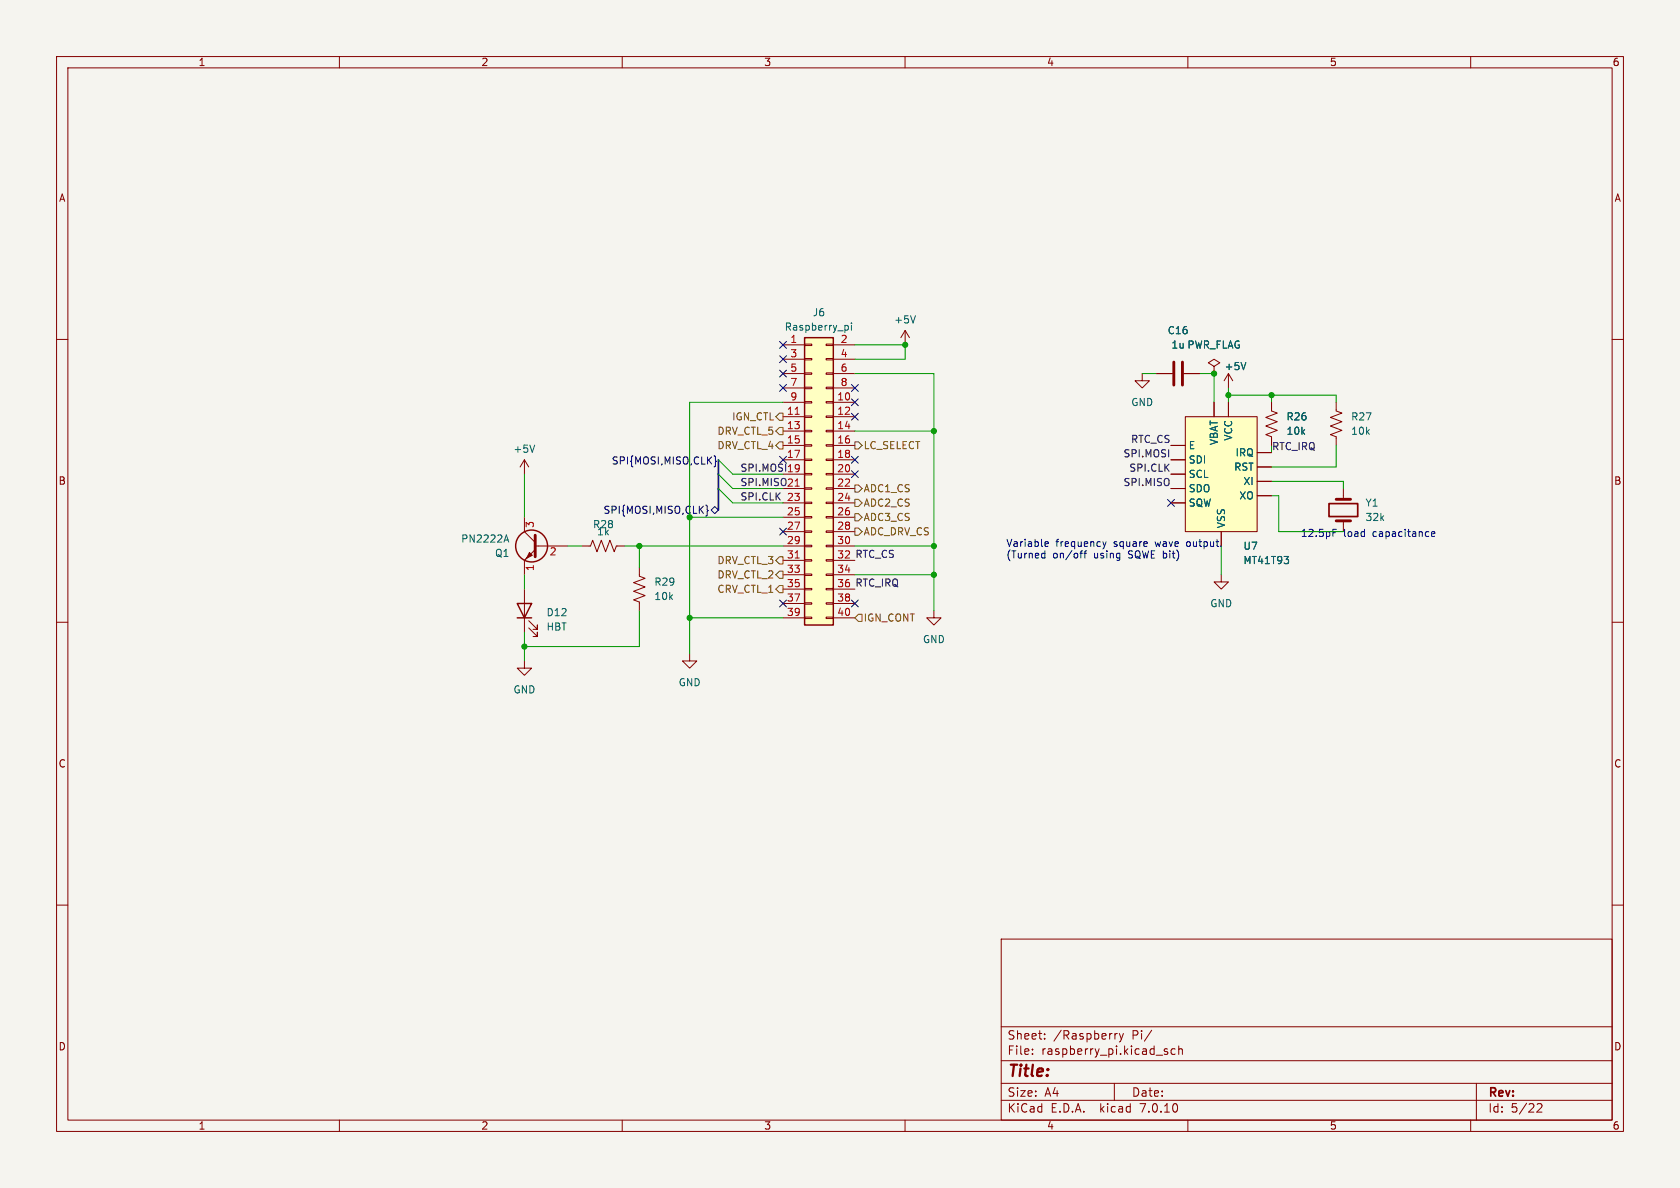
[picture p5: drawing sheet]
<svg xmlns="http://www.w3.org/2000/svg" width="297mm" height="210mm" viewBox="0 0 297 210" stroke-linecap="round" stroke-linejoin="round" font-family="sans-serif">
<path d="M0 0h297v210h-297z" fill="#f5f4ef" stroke="#f5f4ef" stroke-width=".18"/>
<g fill="none" stroke="#840000" stroke-width=".18">
<path d="M10 10h277v190h-277zM12 12h273v186h-273zM60 10v2M110 10v2M160 10v2M210 10v2M260 10v2M10 60h2M160 58.4l-.7 1.3M160 58.4v2.6M160 58.4l.8 1.3M285 60h2"/>
<path d="M138.4 61h3.8M138.4 71.1h3.8M138.4 73.7h3.8M138.4 76.2h3.8M138.4 78.7h3.8M138.4 63.5h3.8M138.4 66h3.8M138.4 68.6h3.8M142.2 78.6h1.3v.3h-1.3zM142.2 76.1h1.3v.2h-1.3zM142.2 73.5h1.3v.3h-1.3zM142.2 71h1.3v.2h-1.3z"/>
<path d="M142.2 68.5h1.3v.2h-1.3zM142.2 65.9h1.3v.3h-1.3zM142.2 63.4h1.3v.2h-1.3zM142.2 60.8h1.3v.3h-1.3zM146 78.6h1.3v.3h-1.3zM146 76.1h1.3v.2h-1.3zM146 73.5h1.3v.3h-1.3zM146 71h1.3v.2h-1.3zM146 68.5h1.3v.2h-1.3zM146 65.9h1.3v.3h-1.3zM146 63.4h1.3v.2h-1.3zM146 60.8h1.3v.3h-1.3z"/>
<path d="M147.3 61h3.8M147.3 71.1h3.8M147.3 73.7h3.8M147.3 76.2h3.8M147.3 78.7h3.8M147.3 63.5h3.8M147.3 66h3.8M147.3 68.6h3.8M201.9 66v1.3h1.3l-1.3 1.3-1.2-1.3h1.2M204.5 66h2.8M207 78.7h2.5M209.3 66h2.8"/>
<path d="M209.5 73.7h12.7v20.3h-12.7zM214.6 64.8l1-.7-1-.6-1 .6 1 .7v1.2M214.6 66h.1M214.6 71.1v2.6M217.2 66l-.8 1.3M217.2 66v2.6M217.2 71.1v2.6M217.2 66l.7 1.3M224.8 71.1v1.5l1 .4-2 .8 2 .7-2 .8 2 .8-2 .7 1 .4v1.5M236.2 71.1v1.5l1 .4-2 .8 2 .7-2 .8 2 .8-2 .7 1 .4v1.5M92.7 91.4v2.6l1.9 1.9M92.7 81.3v2.5"/>
<path d="M92.7 81.3l-.8 1.3M92.7 81.3l.8 1.3M93.3 98.4l-.5 .5M94.6 96.5h5.7M94.6 97.2l-1.9 1.9v2.5M102.9 96.5h1.5l.4-1 .7 2 .8-2 .8 2 .7-2 .8 2 .4-1h1.5M138.4 81.3h3.8M138.4 83.8h3.8M138.4 86.4h3.8M138.4 88.9h3.8M138.4 91.4h3.8M138.4 94h3.8"/>
<path d="M138.4 96.5h3.8M138.4 99.1h3.8M142.2 98.9h1.3v.3h-1.3zM142.2 96.4h1.3v.2h-1.3zM142.2 93.9h1.3v.2h-1.3zM142.2 91.3h1.3v.3h-1.3zM142.2 88.8h1.3v.2h-1.3zM142.2 86.2h1.3v.3h-1.3zM142.2 83.7h1.3v.2h-1.3zM142.2 81.2h1.3v.2h-1.3zM146 98.9h1.3v.3h-1.3zM146 96.4h1.3v.2h-1.3z"/>
<path d="M146 93.9h1.3v.2h-1.3zM146 91.3h1.3v.3h-1.3zM146 88.8h1.3v.2h-1.3zM146 86.2h1.3v.3h-1.3zM146 83.7h1.3v.2h-1.3zM146 81.2h1.3v.2h-1.3zM147.3 81.3h3.8M147.3 83.8h3.8M147.3 86.4h3.8M147.3 88.9h3.8M147.3 91.4h3.8M147.3 94h3.8"/>
<path d="M147.3 96.5h3.8M147.3 99.1h3.8M207 81.3h2.5M207 83.8h2.5M207 86.4h2.5M207 88.9h2.5M215.9 94v2.5M222.2 80h2.6M222.2 82.6h2.6M222.2 85.1h2.6M222.2 87.6h2.6M237.5 86.4v1.9"/>
<path d="M237.5 92.1v1.9M10 110h2M92.7 116.8v1.3h1.3l-1.3 1.3-1.3-1.3h1.3M92.7 104.1v7.7M93.5 111l1.5 1.5v-.7v.7h-.8M93.5 109.7l1.5 1.6v-.8v.8h-.8M113 100.3v1.6l1 .3-2 .8 2 .8-2 .7 2 .8-2 .7 1 .4v1.6M121.9 115.6v1.2h1.3l-1.3 1.3-1.3-1.3h1.3M138.4 101.6h3.8M138.4 104.1h3.8M138.4 106.7h3.8M138.4 109.2h3.8"/>
<path d="M142.2 109.1h1.3v.2h-1.3zM142.2 106.6h1.3v.2h-1.3zM142.2 104h1.3v.3h-1.3zM142.2 101.5h1.3v.2h-1.3zM146 109.1h1.3v.2h-1.3zM146 106.6h1.3v.2h-1.3zM146 104h1.3v.3h-1.3zM146 101.5h1.3v.2h-1.3zM147.3 101.6h3.8M147.3 104.1h3.8M147.3 106.7h3.8M147.3 109.2h3.8"/>
<path d="M165.1 108v1.2h1.3l-1.3 1.3-1.3-1.3h1.3M215.9 101.6v1.3h1.3l-1.3 1.2-1.3-1.2h1.3M285 110h2M10 160h2M285 160h2M177 166h108v32h-108zM60 198v2M110 198v2M160 198v2M177 194.5h108M177 191.5h108M177 187.5h108"/>
<path d="M177 181.5h108M182.5 186.3v.1M182.5 185.5v.1M184.7 183.6v.1M184.7 182.8v.1M197 191.5v3M197.5 182.7l-.3 .1-.1 .2M197.9 182.7l.3 1M198.2 183.7l-.1 .4-.2 .1M198.6 182.7l-.4 1M203.6 182.1l-1.3 2M206 185.9l.4 .1 .1 .2-.3 .2h-.2"/>
<path d="M206 185.4l.4 .1M207.7 185.5l-.4-.1-.3 .3v.4l.2 .2h.5M208.4 185.5l.2-.1 .4 .1v.9M208.4 184.9v1.5M210 198v2M260 198v2M261 191.5v6.5M271.7 195.2l.6-.1 .2 .1 .1 .3-.9 1.1h.9"/>
</g>
<g fill="#ffffc2" stroke="#ffffc2" stroke-width=".18">
<path d="M142.2 59.7h5.1v50.8h-5.1z"/>
<path d="M209.5 73.7h12.7v20.3h-12.7z"/>
</g>
<g fill="none" stroke="#840000" stroke-width=".25">
<path d="M142.2 59.7h5.1v50.8h-5.1zM91.4 106.7h2.6l-1.3 2.5zM91.4 109.2h2.6"/>
<circle cx="94" cy="96.5" r="2.82"/>
</g>
<path d="M140.6 73.2h.7M140.6 85.9h.7M140.6 98.6h.7" fill="none" stroke="#a90000" stroke-width=".18"/>
<path d="M149.5 57.5l.4 .1 .1 .2-.1 .4-.4 .2M150.5 57.1v.1M150.5 57.5v.9M161.8 55.8l-.4 1.3M94.5 78.7l-.4 1.3M220.3 64.1l-.5 1.2M89.2 95.5h.6M89.5 94.6l.4 1.2" fill="none" stroke="#006464" stroke-width=".18"/>
<path d="M207.5 64v4.1M209 64v4.1M94.6 94.6v3.8M236.2 88.3h2.6M236.2 92.1h2.6" fill="none" stroke="#840000" stroke-width=".51"/>
<path d="M93.6 97.7l.5 .5-1 .5z" fill="#840000" stroke="#840000" stroke-width=".18"/>
<path d="M234.9 89h5.1v2.3h-5.1z" fill="none" stroke="#840000" stroke-width=".3"/>
<path d="M137.2 73.7l.6-.7h.6v1.3h-.6zM137.2 78.7l.6-.6h.6v1.3h-.6zM137.2 76.2l.6-.6h.6v1.2h-.6zM151.1 78.1h.7l.6 .6-.6 .7h-.7zM137.2 99.1l.6-.7h.6v1.3h-.6zM151.1 88.3h.7l.6 .6-.6 .6h-.7zM151.1 93.3h.7l.6 .7-.6 .6h-.7zM151.1 85.7h.7l.6 .7-.6 .6h-.7zM151.1 90.8h.7l.6 .6-.6 .7h-.7zM137.2 104.1l.6-.6h.6v1.3h-.6zM137.8 101h.6v1.2h-.6l-.6-.6zM151.8 108.6h.6v1.3h-.6l-.7-.7z" fill="none" stroke="#725600" stroke-width=".18"/>
<g fill="none" stroke="#000084" stroke-width=".18">
<path d="M137.8 65.4l1.2 1.2M137.8 62.9l1.2 1.2M137.8 60.4l1.2 1.2M137.8 68l1.2 1.2M139 65.4l-1.2 1.2M139 62.9l-1.2 1.2M139 60.4l-1.2 1.2M139 68l-1.2 1.2M150.5 68l1.2 1.2M150.5 70.5l1.2 1.2M150.5 73.1l1.2 1.2M151.7 68l-1.2 1.2"/>
<path d="M151.7 70.5l-1.2 1.2M151.7 73.1l-1.2 1.2M124.8 89.3l.2 .2v.6l.2 .2-.2 .1v.7l-.2 .1M125.7 90.2l.7-.7 .6 .7-.6 .6zM126.2 80.6l.3 .2v.6l.2 .2-.2 .1v.6l-.3 .2M137.8 80.7l1.2 1.2M137.8 93.4l1.2 1.2M139 80.7l-1.2 1.2M139 93.4l-1.2 1.2M150.5 80.7l1.2 1.2M150.5 83.2l1.2 1.2M151.7 80.7l-1.2 1.2"/>
<path d="M151.7 83.2l-1.2 1.2M206.4 88.3l1.2 1.2M207.6 88.3l-1.2 1.2M137.8 106.1l1.2 1.2M139 106.1l-1.2 1.2M150.5 106.1l1.2 1.2M151.7 106.1l-1.2 1.2"/>
</g>
<g fill="none" stroke="#0000c2" stroke-width=".18">
<path d="M184.4 97.8l.3 .1M184.7 97.4v1.2M184.7 98.6h-.3M184.8 96.5h.5M184.8 95.8h.4l.1 .3-.6 .1M190.9 97.8h.5M191.6 97.8h.5M191.8 97.6v1M195 95.8l.3 .8M195.3 96.6l-.2 .4M195.6 95.8l-.3 .8M235.7 94.2h.4"/>
<path d="M235.7 93.6h.6M253.1 94.4l.6-.1-.1-.2-.3-.1-.2 .2v.6h.5"/>
</g>
<path d="M127 81.3v8.9" fill="none" stroke="#000084" stroke-width=".3"/>
<g fill="none" stroke="#009600" stroke-width=".18">
<path d="M138.4 71.1h-16.5v44.5M151.1 66h14v42M151.1 61h8.9v2.5h-8.9M151.1 76.2h14M201.9 66h2.6M212.1 66h2.5v5.1M217.2 69.9h19v1.2M217.2 68.6v2.5M224.8 69.9v1.2M236.2 78.7v3.9h-11.4M92.7 83.8v7.6M100.3 96.5h2.6"/>
<path d="M110.5 96.5h27.9M113 96.5v3.8M121.9 91.4h16.5M127 83.8l2.5 2.6h8.9M127 86.4l2.5 2.5h8.9M127 81.3l2.5 2.5h8.9M151.1 96.5h14M215.9 96.5v5.1M224.8 87.6h1.3v6.4h11.4M224.8 85.1h12.7v1.3M92.7 101.6v2.5M92.7 111.8v5"/>
<path d="M113 108v6.3h-20.3M121.9 109.2h16.5M151.1 101.6h14"/>
</g>
<g fill="#009600" stroke="#009600" stroke-width=".18">
<circle cx="160" cy="61" r=".46"/>
<circle cx="165.1" cy="96.5" r=".46"/>
<circle cx="165.1" cy="76.2" r=".46"/>
<circle cx="165.1" cy="101.6" r=".46"/>
<circle cx="214.6" cy="66" r=".46"/>
<circle cx="217.2" cy="69.9" r=".46"/>
<circle cx="224.8" cy="69.9" r=".46"/>
<circle cx="121.9" cy="109.2" r=".46"/>
<circle cx="92.7" cy="114.3" r=".46"/>
<circle cx="113" cy="96.5" r=".46"/>
</g>
<text font-size="2.8" fill="#840000" x="178" y="190.9">Title:</text>
<g font-size="2.1" fill="#840000">
<text x="178" y="184">Sheet:</text>
<text x="186.2" y="184">/Raspberry</text>
<text x="200.2" y="184">Pi/</text>
<text x="178" y="186.7">File:</text>
<text x="184.1" y="186.7">raspberry_pi.kicad_sch</text>
<text x="178" y="196.9">KiCad</text>
<text x="178" y="194.1">Size:</text>
<text x="184.7" y="194.1">A4</text>
<text x="185.7" y="196.9">E.D.A.</text>
<text x="194.6" y="196.9">kicad</text>
<text x="200" y="194.1">Date:</text>
<text x="201.8" y="196.9">7.0.10</text>
<text x="263" y="194.3">Rev:</text>
<text x="263" y="196.9">Id:</text>
<text x="267.1" y="196.9">5/22</text>
</g>
<g font-size="1.8" fill="#840000">
<text x="35" y="11.9">1</text>
<text x="85" y="11.9">2</text>
<text x="135" y="11.9">3</text>
<text x="185" y="11.9">4</text>
<text x="235" y="11.9">5</text>
<text x="285" y="11.9">6</text>
<text x="10.3" y="35.9">A</text>
<text x="285.3" y="35.9">A</text>
<text x="10.3" y="85.9">B</text>
<text x="285.3" y="85.9">B</text>
<text x="10.3" y="135.9">C</text>
<text x="285.3" y="135.9">C</text>
<text x="10.3" y="185.9">D</text>
<text x="285.3" y="185.9">D</text>
<text x="35" y="199.9">1</text>
<text x="85" y="199.9">2</text>
<text x="135" y="199.9">3</text>
<text x="185" y="199.9">4</text>
<text x="235" y="199.9">5</text>
<text x="285" y="199.9">6</text>
</g>
<g font-size="1.8" fill="#006464">
<text x="138.6" y="58.6">Raspberry_pi</text>
<text x="143.6" y="56.1">J6</text>
<text x="158" y="57.4">+5V</text>
<text x="206.3" y="59.3">C16</text>
<text x="207" y="61.8">1u PWR_FLAG</text>
<text x="216.4" y="65.6">+5V</text>
<text x="199.9" y="72">GND</text>
<text x="218" y="78" transform="rotate(-90 218 78)">VCC</text>
<text x="227.3" y="77.1">10k</text>
<text x="227.3" y="74.5">R26</text>
<text x="238.8" y="77.1">10k</text>
<text x="238.8" y="74.5">R27</text>
<text x="90.7" y="80.2">+5V</text>
<text x="210.1" y="79.6">E</text>
<text x="210.1" y="82.1">SDI</text>
<text x="215.5" y="78.8" transform="rotate(-90 215.5 78.8)">VBAT</text>
<text x="218.1" y="83.4">RST</text>
<text x="218.3" y="80.9">IRQ</text>
<text x="210.1" y="84.7">SCL</text>
<text x="210.1" y="87.2">SDO</text>
<text x="210.1" y="89.8">SQW</text>
<text x="219" y="88.5">XO</text>
<text x="219.7" y="86">XI</text>
<text x="241.3" y="89.8">Y1</text>
<text x="104.7" y="93.6">R28</text>
<text x="105.5" y="94.8">1k</text>
<text x="216.8" y="93.5" transform="rotate(-90 216.8 93.5)">VSS</text>
<text x="241.3" y="92.3">32k</text>
<text x="81.4" y="96.1">PN2222A</text>
<text x="87.4" y="98.7">Q1</text>
<text x="219.7" y="97.4">U7</text>
<text x="219.7" y="99.9">MT41T93</text>
<text x="115.6" y="106.3">10k</text>
<text x="115.6" y="103.7">R29</text>
<text x="213.9" y="107.5">GND</text>
<text x="96.5" y="111.7">HBT</text>
<text x="96.5" y="109.1">D12</text>
<text x="163.1" y="113.9">GND</text>
<text x="90.7" y="122.8">GND</text>
<text x="119.9" y="121.5">GND</text>
</g>
<g font-size="1.8" fill="#a90000">
<text x="139.6" y="60.7">1</text>
<text x="139.6" y="63.2">3</text>
<text x="139.6" y="65.8">5</text>
<text x="148.5" y="60.7">2</text>
<text x="148.5" y="63.2">4</text>
<text x="148.5" y="65.8">6</text>
<text x="139.6" y="68.3">7</text>
<text x="139.6" y="70.9">9</text>
<text x="147.9" y="70.9">10</text>
<text x="148.5" y="68.3">8</text>
<text x="139" y="73.4">11</text>
<text x="139" y="75.9">13</text>
<text x="147.9" y="73.4">12</text>
<text x="147.9" y="75.9">14</text>
<text x="139" y="78.5">15</text>
<text x="139" y="81">17</text>
<text x="147.9" y="78.5">16</text>
<text x="147.9" y="81">18</text>
<text x="147.9" y="83.6">20</text>
<text x="139" y="88.6">23</text>
<text x="147.9" y="86.1">22</text>
<text x="147.9" y="88.6">24</text>
<text x="94.7" y="93.4" transform="rotate(-90 94.7 93.4)">3</text>
<text x="139" y="91.2">25</text>
<text x="139" y="93.7">27</text>
<text x="147.9" y="91.2">26</text>
<text x="147.9" y="93.7">28</text>
<text x="94.7" y="101" transform="rotate(-90 94.7 101)">1</text>
<text x="97.1" y="98.5">2</text>
<text x="139" y="96.3">29</text>
<text x="139" y="98.8">31</text>
<text x="139" y="101.3">33</text>
<text x="147.9" y="96.3">30</text>
<text x="147.9" y="98.8">32</text>
<text x="147.9" y="101.3">34</text>
<text x="139" y="103.9">35</text>
<text x="139" y="106.4">37</text>
<text x="147.9" y="103.9">36</text>
<text x="147.9" y="106.4">38</text>
<text x="139" y="109">39</text>
<text x="147.9" y="109">40</text>
</g>
<g font-size="1.8" fill="#725600">
<text x="126.7" y="77.1">DRV_CTL_5</text>
<text x="129.3" y="74.5">IGN_CTL</text>
<text x="126.7" y="79.6">DRV_CTL_4</text>
<text x="152.6" y="79.6">LC_SELECT</text>
<text x="152.6" y="89.8">ADC2_CS</text>
<text x="152.6" y="87.2">ADC1_CS</text>
<text x="152.6" y="94.8">ADC_DRV_CS</text>
<text x="152.6" y="92.3">ADC3_CS</text>
<text x="126.7" y="99.9">DRV_CTL_3</text>
<text x="126.7" y="105">CRV_CTL_1</text>
<text x="126.7" y="102.5">DRV_CTL_2</text>
<text x="152.6" y="110.1">IGN_CONT</text>
</g>
<text font-size="1.8" fill="#000084" x="108" y="82.2">SPI{MOSI,MISO,CLK}</text>
<g font-size="1.8" fill="#0f0f0f">
<text x="130.8" y="83.5">SPI.MOSI 19</text>
<text x="198.5" y="80.9">SPI.MOSI</text>
<text x="199.5" y="83.5">SPI.CLK</text>
<text x="199.9" y="78.4">RTC_CS</text>
<text x="130.8" y="88.6">SPI.CLK</text>
<text x="130.8" y="86">SPI.MISO 21</text>
<text x="198.5" y="86">SPI.MISO</text>
<text x="151.1" y="98.7">RTC_CS</text>
<text x="151.1" y="103.8">RTC_IRQ</text>
</g>
<g font-size="1.8" fill="#009600">
<text x="224.8" y="79.7">RTC_IRQ</text>
<text x="106.6" y="91">SPI{MOSI,MISO,CLK}</text>
</g>
<g font-size="1.8" fill="#0000c2">
<text x="229.9" y="95">12.5pF</text>
<text x="237.5" y="95">load</text>
<text x="242.8" y="95">capacitance</text>
<text x="177.8" y="96.8">Variable</text>
<text x="177.8" y="98.8">(Turned</text>
<text x="186.1" y="98.8">on/off</text>
<text x="186.7" y="96.8">frequency</text>
<text x="193.5" y="98.8">using</text>
<text x="197" y="96.8">square</text>
<text x="199.8" y="98.8">SQWE bit)</text>
<text x="204.5" y="96.8">wave</text>
<text x="210.2" y="96.8">output.</text>
</g>
</svg>
